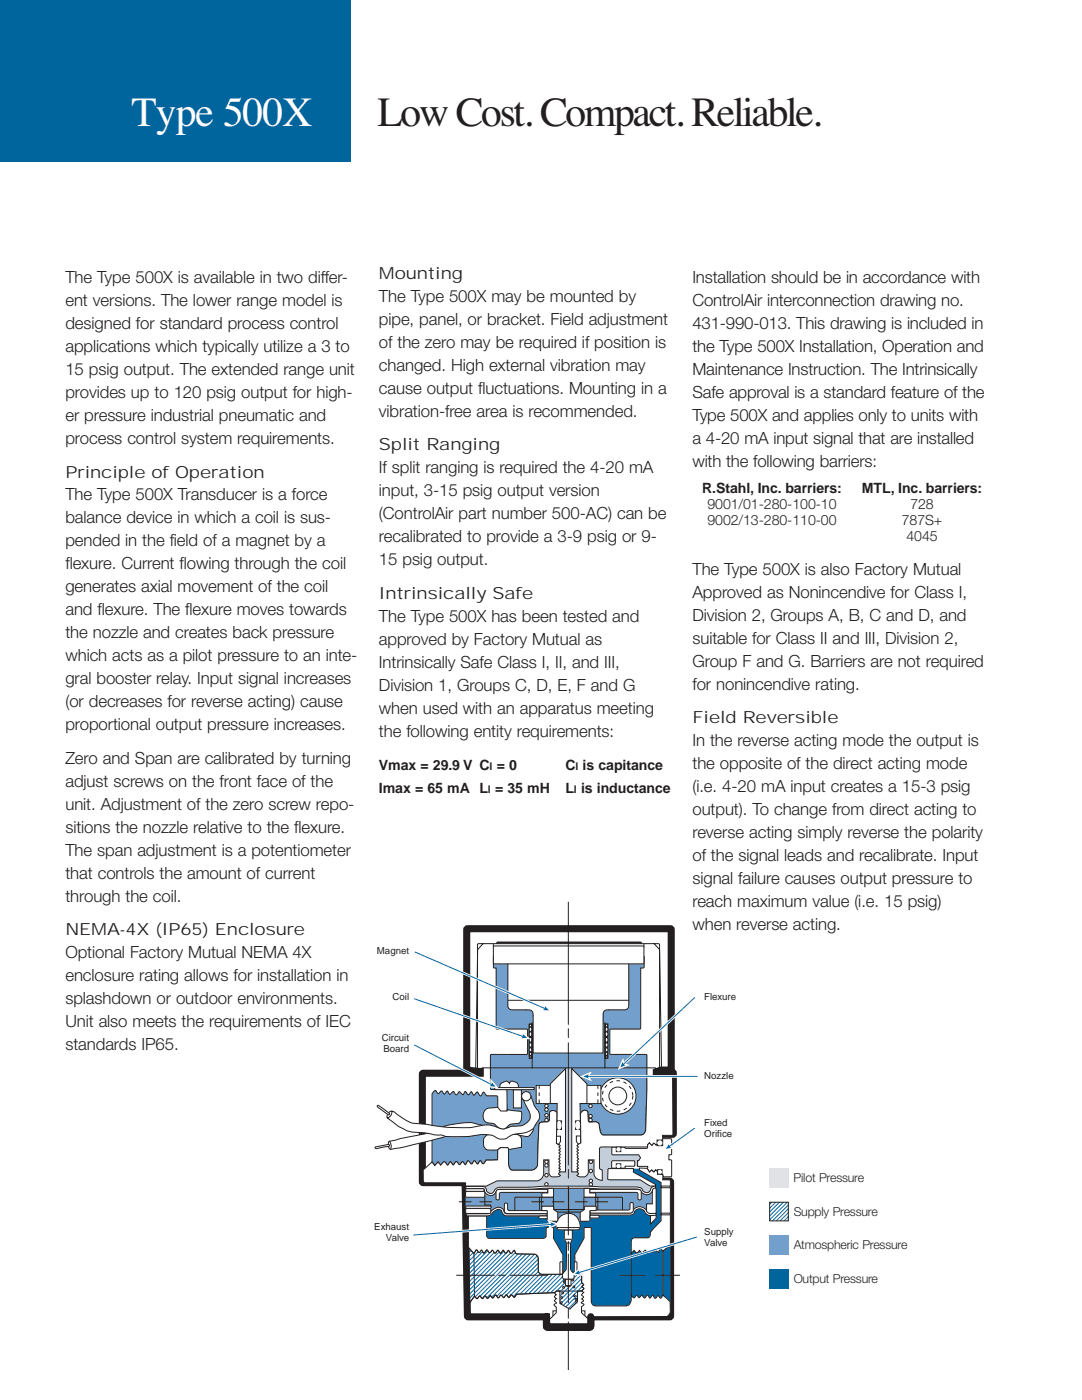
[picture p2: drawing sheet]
<svg xmlns="http://www.w3.org/2000/svg" width="216mm" height="279mm" viewBox="0 0 216 279" stroke-linecap="round" stroke-linejoin="round" font-family="sans-serif">
<g fill="#00649d">
<path d="M0 0h69.9v32.2h-69.9z"/>
<path d="M153.5 253.3h3.8v3.8h-3.8z"/>
</g>
<path d="M153.5 246.6h3.8v3.8h-3.8z" fill="#749dc5"/>
<path d="M154.1 239.9l-.6 .5M154.8 239.9l-1.3 1.3M155.6 239.9l-2.1 2.1M156.4 239.9l-2.9 2.8M157.1 239.9l-3.6 3.6M157.3 240.4l-3.2 3.3M157.3 241.2l-2.5 2.5M157.3 242l-1.7 1.7M157.3 242.7l-.9 1M157.3 243.5l-.1 .2" fill="none" stroke="#0067a6" stroke-width=".2"/>
<path d="M153.6 239.9h3.7v3.8h-3.7z" fill="none" stroke="#231f20" stroke-width=".2"/>
<path d="M153.5 233.2h3.8v3.8h-3.8z" fill="#dbe2ee"/>
<path d="M93.2 185.4l-.1 28 .2 .2 2.5 .2v.4h-11.5v21.6l.2 .2h8.3l.5 26.7 15.7 .1v1.8l.2 .2h8.4l.2-.2v-1.8l15.9-.1 .1-26.8-.2-.2h-1.4v-9.3h2l.2-.2v-12l-.2-.2h-3.2v-.1l.9-.3h1.8l.2-.2v-28zM109 262.8v1.8l.2 .2h8.4l.2-.2v-1.8z" fill="#fff"/>
<path d="M132.2 226.4h2l.2-.2v-12l-.2-.2h-3.2v-.1l.9-.3h1.8l.2-.2v-28h-40.7l-.1 28 .2 .2 2.5 .2v.4h-11.5v21.6l.2 .2h8.3l.5 26.7 15.7 .1v1.8l.2 .2h8.4l.2-.2v-1.8l15.9-.1 .1-26.8-.2-.2h-1.4M109 262.8v1.8l.2 .2h8.4l.2-.2v-1.8" fill="none" stroke="#231f20" stroke-width="1.4"/>
<path d="M96.7 242.5h.6l2.1-1.4 .9 .4 .5 .9h8l2 .7 .6 .6 3.6 .2 .9-.3 1.1-.9 8.9-.5 1-.9 1.2-.2 1 .8 1.4 .3 .1-5.7-4.5-2.2 .1-1.1h1.4l4 2.1 2.2 .6v24.4l-16.1 .8-.6-6.6-5-.2-2.6-6.3-12.8-.8z" fill="#0067a6"/>
<path d="M96.4 188.3l-1.1 1.2-.4 24.2M98.4 188.3v.7M128.5 188.3v.7M130.5 188.3l1.1 1.2 .4 24.2M95.5 213.8l-.2-.2v-25.1l.2-.2 36 .1 .1 25.2-.2 .2M125.9 250.1v8.4" fill="none" stroke="#231f20" stroke-width=".2"/>
<path d="M99.2 188.1l28.6-.1 .2 .3h-28.9z" fill="#231f20" stroke="#231f20" stroke-width=".2"/>
<path d="M98.5 190.8h30v2.2l-.2 .2h-.5v12l-.1 .2h-6v4.8l.2 .2 7.1 .1 .1 6.7-.2 7.7a1.27 1.27 0 0 1-1.5 1.6h-6a1.23 1.23 0 0 1-1.6-.6l-.2-.9a1 1 0 0 0-1.3-1.1l-.5 .1-.3-.2-.2-.9a1.37 1.37 0 0 0-.2-1.2 .94 .94 0 0 0-1.3 .5 4.8 4.8 0 0 1-4.4 .1 1.11 1.11 0 0 0-1.6-.4l-.2 .9a.81 .81 0 0 1-.1 1 .81 .81 0 0 1-.9 .1h-.4a.72 .72 0 0 0-.7 1l-.2 6.3a2.07 2.07 0 0 1-.6 2.1l-.6 .2h-3.4a1.09 1.09 0 0 1-1.2-1.3v-2.9a.95 .95 0 0 0-1.1-.3l-.5 .1-.6 .4v2h-.9a1.95 1.95 0 0 0-1.5 .1l-.3 .6a.6 .6 0 0 1-.8-.6l-.4 .6-.1 .1-.2-.1a.51 .51 0 0 0-.6-.5l-.3 .5-.1 .1-.2-.1a.51 .51 0 0 0-.6-.4l-.4 .6-.6-.6-.6 .6-.5-.5a.57 .57 0 0 0-.7 .5l-.1 .1-.5-.7-.5 .6-.1 .1-.1-.1a.59 .59 0 0 0-.7-.5l-.6 .6-.5-.6-.6 .7-.6-.7 .1-13.7a.58 .58 0 0 1 .7-.5 .52 .52 0 0 0 .6 .5 .47 .47 0 0 1 .7-.4l.3 .6 .6-.7 .4 .6a.59 .59 0 0 0 .7-.4h.3a.49 .49 0 0 0 .6 .5l.4-.5 .7 .6 .6-.7 .5 .7 .6-.6 .4 .6a.59 .59 0 0 0 .7-.5l.1-.1 .7 .8 .6-.7 .6 .7h1.9a.36 .36 0 0 1 .3 .5v3.1l1.9-.1v-3.5a1.33 1.33 0 0 0-.2-1.3h-3.1v-6.8l.2-.2h7.1l.1-4.8-.2-.2-6.1-.1v-12.1h-.4l-.2-.2z" fill="#729fcb"/>
<path d="M98.5 190.8h30v2.2l-.2 .2h-.5v12l-.1 .2h-6v4.8l.2 .2 7.1 .1 .1 6.7-.2 7.7a1.27 1.27 0 0 1-1.5 1.6h-6a1.23 1.23 0 0 1-1.6-.6l-.2-.9a1 1 0 0 0-1.3-1.1l-.5 .1-.3-.2-.2-.9a1.37 1.37 0 0 0-.2-1.2 .94 .94 0 0 0-1.3 .5 4.8 4.8 0 0 1-4.4 .1 1.11 1.11 0 0 0-1.6-.4l-.2 .9a.81 .81 0 0 1-.1 1 .81 .81 0 0 1-.9 .1h-.4a.72 .72 0 0 0-.7 1l-.2 6.3a2.07 2.07 0 0 1-.6 2.1l-.6 .2h-3.4a1.09 1.09 0 0 1-1.2-1.3v-2.9a.95 .95 0 0 0-1.1-.3l-.5 .1-.6 .4v2h-.9a1.95 1.95 0 0 0-1.5 .1l-.3 .6a.6 .6 0 0 1-.8-.6l-.4 .6-.1 .1-.2-.1a.51 .51 0 0 0-.6-.5l-.3 .5-.1 .1-.2-.1a.51 .51 0 0 0-.6-.4l-.4 .6-.6-.6-.6 .6-.5-.5a.57 .57 0 0 0-.7 .5l-.1 .1-.5-.7-.5 .6-.1 .1-.1-.1a.59 .59 0 0 0-.7-.5l-.6 .6-.5-.6-.6 .7-.6-.7 .1-13.7a.58 .58 0 0 1 .7-.5 .52 .52 0 0 0 .6 .5 .47 .47 0 0 1 .7-.4l.3 .6 .6-.7 .4 .6a.59 .59 0 0 0 .7-.4h.3a.49 .49 0 0 0 .6 .5l.4-.5 .7 .6 .6-.7 .5 .7 .6-.6 .4 .6a.59 .59 0 0 0 .7-.5l.1-.1 .7 .8 .6-.7 .6 .7h1.9a.36 .36 0 0 1 .3 .5v3.1l1.9-.1v-3.5a1.33 1.33 0 0 0-.2-1.3h-3.1v-6.8l.2-.2h7.1l.1-4.8-.2-.2-6.1-.1v-12.1h-.4l-.2-.2z" fill="none" stroke="#231f20" stroke-width=".2"/>
<path d="M92.9 238.7l3.8-.8 9.3-1.1 24.4 .2 .1 .6-.2 3.7-1.4 .7-.5-.6-.9-.4-1.2 .8h-7l-3.1 1.6-4.4 .4-1.2-.8h-1.8l.1-.5-8.1-.2-.5-.8-.9-.4-1.4 .9-.3-.2v-.9h-4.8z" fill="#729fcb"/>
<path d="M96.7 238.7v1.7l1.2 .1v.4M102.8 239l7.5-.1 .2 .2v2.7l-.2 .2h-7.4l-.2-.2zM107.7 238.9v2.7M108.1 238.9v2.7M113.5 237.1v5M116.6 239l7.4-.1 .2 .2v2.7l-.2 .2h-7.3l-.2-.2zM118.9 238.9v2.7M119.3 238.9v2.7M110.5 241.4h6.1M111.3 241.9h4.5" fill="none" stroke="#231f20" stroke-width=".2"/>
<path d="M116.6 245h1.2l.2 .2v14.5a.98 .98 0 0 0 1.2 .9h4.4a1.98 1.98 0 0 0 2.2-.6l.1-1.6 .6 .6 .5-.5 .5 .5 .5-.5 .6 .5 .6-.5 .5 .6 .5-.6 .5 .6 .6-.6a.59 .59 0 0 0 .7 .5l.3-.5 .9 .8a.84 .84 0 0 1 .5 1.1v.5a1.29 1.29 0 0 1-1.1 1.8l-14.7 .1-1.8 .2-1.3-8.4-.1-4.2 1.8-3.3z" fill="#fff"/>
<path d="M116.6 245h1.2l.2 .2v14.5a.98 .98 0 0 0 1.2 .9h4.4a1.98 1.98 0 0 0 2.2-.6l.1-1.6 .6 .6 .5-.5 .5 .5 .5-.5 .6 .5 .6-.5 .5 .6 .5-.6 .5 .6 .6-.6a.59 .59 0 0 0 .7 .5l.3-.5 .9 .8a.84 .84 0 0 1 .5 1.1v.5a1.29 1.29 0 0 1-1.1 1.8l-14.7 .1-1.8 .2-1.3-8.4-.1-4.2 1.8-3.3zM132.3 249.6v8.9" fill="none" stroke="#231f20" stroke-width=".2"/>
<path d="M93.4 248.9l1.1 1.2 .6-.7 .5 .6 .5-.6 .5 .7 .6-.7 .5 .6 .5-.5 .6 .6 .5-.6 .6 .6 .5-.6 .5 .6 .6-.6 .5 .6 .5-.5 .1-.1 .1 .1a.51 .51 0 0 0 .6 .6l2.2 .1a1.65 1.65 0 0 1 1.9 .5v2a1.19 1.19 0 0 0 .5 1.4l8.2 .1v1.7l.4 .4-.4 .4 .4 .4-.4 .5h-.9v2.1l-1.5 1.5-2-1.2v-2.4h-.7l-.3 .3-7.7 .3-.4 .6-.6-.5-.5 .5-.5-.5-.5 .6-.5-.5a.64 .64 0 0 1-.7 .4l-.4-.4-.6 .5-.5-.4a.57 .57 0 0 1-.7 .4l-.3-.4-.5 .6-.6-.6-.5 .6-.5-.5-1 1.3-.1-11.2z" fill="#fff"/>
<path d="M93.4 248.9l1.1 1.2 .6-.7 .5 .6 .5-.6 .5 .7 .6-.7 .5 .6 .5-.5 .6 .6 .5-.6 .6 .6 .5-.6 .5 .6 .6-.6 .5 .6 .5-.5 .1-.1 .1 .1a.51 .51 0 0 0 .6 .6l2.2 .1a1.65 1.65 0 0 1 1.9 .5v2a1.19 1.19 0 0 0 .5 1.4l8.2 .1v1.7l.4 .4-.4 .4 .4 .4-.4 .5h-.9v2.1l-1.5 1.5-2-1.2v-2.4h-.7l-.3 .3-7.7 .3-.4 .6-.6-.5-.5 .5-.5-.5-.5 .6-.5-.5a.64 .64 0 0 1-.7 .4l-.4-.4-.6 .5-.5-.4a.57 .57 0 0 1-.7 .4l-.3-.4-.5 .6-.6-.6-.5 .6-.5-.5-1 1.3-.1-11.2z" fill="none" stroke="#231f20" stroke-width=".2"/>
<path d="M110.3 261.6h6.4v1h-6.4z" fill="#fff"/>
<path d="M116.7 262.6v-1h-6.4v1" fill="none" stroke="#231f20" stroke-width=".2"/>
<path d="M110.6 258l.4-.3h5.1l.4 .2-.5 .5 .4 .5-.3 .3 .3 .4-.4 .4 .5 .4-.5 .4v1.2l1.2 1.1 .6-.1-.1 1.7-8.7 .1v-1.7h.8l1.2-1.1v-1.1l-.5-.5 .5-.4-.4-.4 .4-.4-.4-.4 .4-.4z" fill="#fff"/>
<path d="M117.8 263l-.1 1.7-8.7 .1v-.2v-1.5h.8l1.2-1.1v-1.1l-.5-.5 .5-.4-.4-.4 .4-.4-.4-.4 .4-.4-.4-.4 .4-.3h5.1l.4 .2-.5 .5 .4 .5-.3 .3 .3 .4-.4 .4 .5 .4-.5 .4v1.2l1.2 1.1h.6" fill="none" stroke="#231f20" stroke-width=".2"/>
<path d="M112.7 213.2h1.3l.8 20.4 .6 .1-.2 .2 .3 .4-.4 .3 .1 .1a1.62 1.62 0 0 0 2.1-.4l.1-2.8h1.1v1.4a2.22 2.22 0 0 0 .8 2.5l.9 .2v-2.1a.6 .6 0 0 1-.6-.7v-2.4a1.5 1.5 0 0 1 .2-1.5h2.8l-.1 1.1 5.8-.3-.7 3.1h-1.7l-1.4-.3 .4 1.8 5.3 2.1 .4 .6-1.3 1.3-1-.4-.9-.1-10.3-.3-.2-.6-6.8-.1-.1 .7-1.6 .1-8.7-.2-1.9 1-1.5-.9-3.5-.8h4.2a5.3 5.3 0 0 1 4.1-1h4.8a2.25 2.25 0 0 0 2.3-.7 3.2 3.2 0 0 0 .3-2.1v-1.4h1v1.4a2.09 2.09 0 0 0 .5 1.9l1.2 .1 .6-.3-.4-.3 .4-.4-.2-.2 .8-2.8z" fill="#bfd0e7"/>
<path d="M93.4 248.9l1.1 1.2 .6-.7 .5 .6 .5-.6 .5 .7 .6-.7 .5 .6 .5-.5 .6 .6 .5-.6 .6 .6 .5-.6 .5 .6 .6-.6 .5 .6 .5-.5 .1-.1 .1 .1a.51 .51 0 0 0 .6 .6l2.2 .1a1.65 1.65 0 0 1 1.9 .5v2a1.19 1.19 0 0 0 .5 1.4l8.2 .1v1.7l.4 .4-.4 .4 .4 .4-.4 .5h-.9v2.1l-1.5 1.5-2-1.2v-2.4h-.7l-.3 .3-7.7 .3-.4 .6-.6-.5-.5 .5-.5-.5-.5 .6-.5-.5a.64 .64 0 0 1-.7 .4l-.4-.4-.6 .5-.5-.4a.57 .57 0 0 1-.7 .4l-.3-.4-.5 .6-.6-.6-.5 .6-.5-.5-1 1.3-.1-11.2zM94.6 250.1l.1 8.6" fill="none" stroke="#231f20" stroke-width=".2"/>
<g fill="none" stroke="#0067a6" stroke-width=".2">
<path d="M93.5 248.8l-.1 .1M94 248.8l-.6 .6M94.8 248.8l-1.4 1.4M95.6 248.8l-2.2 2.2M96.5 248.8l-3.1 3.1M97.3 248.8l-3.9 3.9M98.1 248.8l-4.7 4.7M99 248.8l-5.6 5.6M99.8 248.8l-6.4 6.4M100.7 248.8l-7.3 7.3M101.5 248.8l-8.1 8.1M102.3 248.8l-8.9 8.9"/>
<path d="M103.2 248.8l-9.8 9.8M104 248.8l-10.6 10.6M104.9 248.8l-11.2 11.1M105.7 248.8l-11.2 11.1M106.5 248.8l-11.1 11.1M107.4 248.8l-11.2 11.1M107.9 252.4l-7.5 7.5M108.1 250.6l-9.4 9.3M108.2 248.8l-11.1 11.1M108.8 252.4l-7.6 7.5M108.9 250.6l-9.3 9.3M109 248.8l-11.1 11.1"/>
<path d="M109.6 252.4l-7.5 7.5M110.4 252.4l-7.5 7.5M111.3 252.4l-7.5 7.5M112.1 252.4l-7.5 7.5M113 252.4l-7.6 7.5M113.8 252.4l-7.5 7.5M114.6 252.4l-7.5 7.5M114.7 254l-5.6 5.6M115.5 252.4l-7.6 7.5M115.8 253.8l-6.2 6.1M116.6 253.8l-6.1 6.1M116.6 254.7l-5.3 5.2"/>
<path d="M116.6 255.5l-5.3 5.3M116.6 256.4l-4.5 4.4M116.6 257.2l-4.1 4M116.6 258l-3.3 3.2M116.6 258.4l-2.9 2.8M116.6 258.8l-2.5 2.4"/>
</g>
<path d="M109.1 262.8v1.8l.2 .2h8.4l.2-.2v-1.8" fill="none" stroke="#231f20" stroke-width="1.4"/>
<g fill="#fff">
<path d="M124.7 228.9l4.3-.1 .2 .2-.2 .2h-4.1l-.2-.2z"/>
<path d="M122.3 232.8l6.7-.1 .2 .3-.2 .2h-6.6l-.2-.2z"/>
<path d="M122.1 229l2.6-.1 .2 .3h4.1l.2-.2v-.6l.4-.4 .5 .6 .4-.5a.45 .45 0 0 0 .6 .2l1.1-.3v-.8l1.8 .1v3l-.2 .2h-.3v1h.3l.2 .2v3.1l-1.7 .1v-.5l-1.4-1-.5 .5-.3-.4-.5 .4-.5-.7 .1-.4h-2v-1.2h.2l.4-.5-.4-.6-5.3-.1z"/>
</g>
<path d="M122.1 229l2.6-.1 .2 .3h4.1l.2-.2v-.6l.4-.4 .5 .6 .4-.5a.45 .45 0 0 0 .6 .2l1.1-.3v-.8l1.8 .1v3l-.2 .2h-.3v1h.3l.2 .2v3.1l-1.7 .1v-.5l-1.4-1-.5 .5-.3-.4-.5 .4-.5-.7 .1-.4h-2v-1.2h.2l.4-.5-.4-.6-5.3-.1z" fill="none" stroke="#231f20" stroke-width=".2"/>
<path d="M122.1 231.7h4.4l.2 .2v.6l-.2 .2h-1.8l-.2 .4h-2.3l-.2-.2z" fill="#fff"/>
<path d="M122.1 231.7h4.4l.2 .2v.6l-.2 .2h-1.8l-.2 .4h-2.3l-.2-.2z" fill="none" stroke="#231f20" stroke-width=".2"/>
<path d="M96.8 226.8l.5-.4h5a1.31 1.31 0 0 1 1.8 1.4v1.2l-2.7 .4-.1-.3a1.84 1.84 0 0 0-2.1 .4h-1a1.36 1.36 0 0 1-1.4-.3 1.36 1.36 0 0 1-.3-1.4l.1-.7z" fill="#fff"/>
<path d="M96.8 226.8l.5-.4h5a1.31 1.31 0 0 1 1.8 1.4v1.2l-2.7 .4-.1-.3a1.84 1.84 0 0 0-2.1 .4h-1a1.36 1.36 0 0 1-1.4-.3 1.36 1.36 0 0 1-.3-1.4l.1-.7z" fill="none" stroke="#231f20" stroke-width=".2"/>
<path d="M101.6 190.8l.5-.3h22.6a.79 .79 0 0 1 .8 .8v9.4a.79 .79 0 0 1-.8 .8h-3.3a.89 .89 0 0 0-1.1 1.1v7.6h-13.9v-7.5a1 1 0 0 0-.3-1 1 1 0 0 0-1.1-.2h-2.9a.79 .79 0 0 1-.8-.8v-9.4z" fill="#fff"/>
<path d="M101.6 190.8l.5-.3h22.6a.79 .79 0 0 1 .8 .8v9.4a.79 .79 0 0 1-.8 .8h-3.3a.89 .89 0 0 0-1.1 1.1v7.6h-13.9v-7.5a1 1 0 0 0-.3-1 1 1 0 0 0-1.1-.2h-2.9a.79 .79 0 0 1-.8-.8v-9.4z" fill="none" stroke="#231f20" stroke-width=".2"/>
<path d="M98.5 188.8h29.8l.2 .2v3.2l-.2 .2h-29.7l-.2-.2z" fill="#fff"/>
<path d="M98.5 188.8h29.8l.2 .2v3.2l-.2 .2h-29.7l-.2-.2z" fill="none" stroke="#231f20" stroke-width=".2"/>
<path d="M105.6 204.4h.6v6.8h-.6z" fill="#231f20" stroke="#231f20" stroke-width=".2"/>
<path d="M105.7 205a.39 .39 0 0 1 .4 .4 .39 .39 0 0 1-.4 .4l-.1-.4z" fill="#fff"/>
<path d="M105.7 205a.39 .39 0 0 1 .4 .4 .39 .39 0 0 1-.4 .4l-.1-.4z" fill="none" stroke="#231f20" stroke-width=".2"/>
<path d="M105.7 206a.41 .41 0 0 1 .4 .4 .41 .41 0 0 1-.4 .4l-.1-.4z" fill="#fff"/>
<path d="M105.7 206a.41 .41 0 0 1 .4 .4 .41 .41 0 0 1-.4 .4l-.1-.4z" fill="none" stroke="#231f20" stroke-width=".2"/>
<path d="M105.7 207.1a.42 .42 0 0 1 .4 .4 .42 .42 0 0 1-.4 .4l-.1-.4z" fill="#fff"/>
<path d="M105.7 207.1a.42 .42 0 0 1 .4 .4 .42 .42 0 0 1-.4 .4l-.1-.4z" fill="none" stroke="#231f20" stroke-width=".2"/>
<path d="M105.7 208.2a.38 .38 0 0 1 .4 .3 .38 .38 0 0 1-.4 .4l-.1-.4z" fill="#fff"/>
<path d="M105.7 208.2a.38 .38 0 0 1 .4 .3 .38 .38 0 0 1-.4 .4l-.1-.4z" fill="none" stroke="#231f20" stroke-width=".2"/>
<path d="M105.7 209.2a.36 .36 0 0 1 .4 .3 .36 .36 0 0 1-.4 .4l-.1-.4z" fill="#fff"/>
<path d="M105.7 209.2a.36 .36 0 0 1 .4 .3 .36 .36 0 0 1-.4 .4l-.1-.4z" fill="none" stroke="#231f20" stroke-width=".2"/>
<circle cx="105.8" cy="210.3" r=".29" fill="#fff"/>
<circle cx="105.8" cy="210.3" r=".29" fill="none" stroke="#231f20" stroke-width=".2"/>
<circle cx="105.9" cy="210.9" r=".2" fill="#fff"/>
<circle cx="105.9" cy="210.9" r=".2" fill="none" stroke="#231f20" stroke-width=".2"/>
<circle cx="105.8" cy="204.7" r=".26" fill="#fff"/>
<g fill="none" stroke="#231f20" stroke-width=".2">
<path d="M106.2 204v9.2"/>
<circle cx="105.8" cy="204.7" r=".26"/>
</g>
<path d="M120.7 204.4h.6v6.8h-.6z" fill="#231f20" stroke="#231f20" stroke-width=".2"/>
<path d="M120.9 205a.39 .39 0 0 1 .4 .4 .39 .39 0 0 1-.4 .4l-.1-.4z" fill="#fff"/>
<path d="M120.9 205a.39 .39 0 0 1 .4 .4 .39 .39 0 0 1-.4 .4l-.1-.4z" fill="none" stroke="#231f20" stroke-width=".2"/>
<path d="M120.9 206a.41 .41 0 0 1 .4 .4 .41 .41 0 0 1-.4 .4l-.1-.4z" fill="#fff"/>
<path d="M120.9 206a.41 .41 0 0 1 .4 .4 .41 .41 0 0 1-.4 .4l-.1-.4z" fill="none" stroke="#231f20" stroke-width=".2"/>
<path d="M120.9 207.1a.42 .42 0 0 1 .4 .4 .42 .42 0 0 1-.4 .4l-.1-.4z" fill="#fff"/>
<path d="M120.9 207.1a.42 .42 0 0 1 .4 .4 .42 .42 0 0 1-.4 .4l-.1-.4z" fill="none" stroke="#231f20" stroke-width=".2"/>
<path d="M120.9 208.2a.38 .38 0 0 1 .4 .3 .38 .38 0 0 1-.4 .4l-.1-.4z" fill="#fff"/>
<path d="M120.9 208.2a.38 .38 0 0 1 .4 .3 .38 .38 0 0 1-.4 .4l-.1-.4z" fill="none" stroke="#231f20" stroke-width=".2"/>
<path d="M120.9 209.2a.36 .36 0 0 1 .4 .3 .36 .36 0 0 1-.4 .4l-.1-.4z" fill="#fff"/>
<path d="M120.9 209.2a.36 .36 0 0 1 .4 .3 .36 .36 0 0 1-.4 .4l-.1-.4z" fill="none" stroke="#231f20" stroke-width=".2"/>
<circle cx="121.1" cy="210.3" r=".29" fill="#fff"/>
<circle cx="121.1" cy="210.3" r=".29" fill="none" stroke="#231f20" stroke-width=".2"/>
<circle cx="121" cy="210.9" r=".2" fill="#fff"/>
<circle cx="121" cy="210.9" r=".2" fill="none" stroke="#231f20" stroke-width=".2"/>
<circle cx="121" cy="204.7" r=".26" fill="#fff"/>
<g fill="none" stroke="#231f20" stroke-width=".2">
<path d="M101.3 185.3l.2 .3h24l.2-.3M120.7 204v9.2"/>
<circle cx="121" cy="204.7" r=".26"/>
</g>
<circle cx="123.3" cy="218.7" r="3.6" fill="#fff"/>
<g fill="none" stroke="#231f20" stroke-width=".2">
<circle cx="123.3" cy="218.7" r="3.6"/>
<circle cx="123.3" cy="218.7" r="1.77"/>
</g>
<circle cx="123.2" cy="218.7" r="3" fill="none" stroke="#231f20" stroke-width=".2" stroke-dasharray=".7" stroke-linecap="butt"/>
<path d="M115.8 216.6h4.1v3.6h-4.1z" fill="#fff"/>
<path d="M115.8 216.6h4.1v3.6h-4.1z" fill="none" stroke="#231f20" stroke-width=".2"/>
<path d="M119.3 216.6v3.6" fill="none" stroke="#231f20" stroke-width=".2" stroke-dasharray=".7" stroke-linecap="butt"/>
<path d="M107 216.6h4v3.6h-4z" fill="#fff"/>
<path d="M107 216.6h4v3.6h-4z" fill="none" stroke="#231f20" stroke-width=".2"/>
<path d="M107.6 216.6v3.6" fill="none" stroke="#231f20" stroke-width=".2" stroke-dasharray=".7" stroke-linecap="butt"/>
<path d="M102.4 217.5h1.6v3.6h-1.6z" fill="#fff"/>
<path d="M102.4 217.5h1.6v3.6h-1.6z" fill="none" stroke="#231f20" stroke-width=".2"/>
<path d="M114.1 213.3l3 3v3.9h-1.4l.3 13.6-1.9 .1z" fill="#fff"/>
<path d="M114.1 213.3l3 3v3.9h-1.4l.3 13.6-1.9 .1z" fill="none" stroke="#231f20" stroke-width=".2"/>
<path d="M112.8 213.3v20.6l-1.9-.1 .3-13.6h-1.4v-3.9z" fill="#fff"/>
<path d="M112.8 213.3v20.6l-1.9-.1 .3-13.6h-1.4v-3.9z" fill="none" stroke="#231f20" stroke-width=".2"/>
<circle cx="109" cy="220.7" r=".35" fill="#fff"/>
<circle cx="109" cy="220.7" r=".35" fill="none" stroke="#231f20" stroke-width=".2"/>
<circle cx="109" cy="221.5" r=".35" fill="#fff"/>
<circle cx="109" cy="221.5" r=".35" fill="none" stroke="#231f20" stroke-width=".2"/>
<circle cx="109" cy="222.6" r=".35" fill="#fff"/>
<circle cx="109" cy="222.6" r=".35" fill="none" stroke="#231f20" stroke-width=".2"/>
<circle cx="109" cy="223.5" r=".35" fill="#fff"/>
<circle cx="109" cy="223.5" r=".35" fill="none" stroke="#231f20" stroke-width=".2"/>
<circle cx="109" cy="231.9" r=".35" fill="#fff"/>
<circle cx="109" cy="231.9" r=".35" fill="none" stroke="#231f20" stroke-width=".2"/>
<circle cx="117.9" cy="231.9" r=".35" fill="#fff"/>
<circle cx="117.9" cy="231.9" r=".35" fill="none" stroke="#231f20" stroke-width=".2"/>
<circle cx="117.9" cy="233.7" r=".35" fill="#fff"/>
<circle cx="117.9" cy="233.7" r=".35" fill="none" stroke="#231f20" stroke-width=".2"/>
<circle cx="117.9" cy="235.7" r=".35" fill="#fff"/>
<circle cx="117.9" cy="235.7" r=".35" fill="none" stroke="#231f20" stroke-width=".2"/>
<circle cx="117.9" cy="236.4" r=".35" fill="#fff"/>
<circle cx="117.9" cy="236.4" r=".35" fill="none" stroke="#231f20" stroke-width=".2"/>
<circle cx="109" cy="232.6" r=".35" fill="#fff"/>
<circle cx="109" cy="232.6" r=".35" fill="none" stroke="#231f20" stroke-width=".2"/>
<circle cx="109" cy="234.5" r=".35" fill="#fff"/>
<circle cx="109" cy="234.5" r=".35" fill="none" stroke="#231f20" stroke-width=".2"/>
<circle cx="109" cy="236.4" r=".35" fill="#fff"/>
<circle cx="109" cy="236.4" r=".35" fill="none" stroke="#231f20" stroke-width=".2"/>
<circle cx="117.8" cy="223.5" r=".35" fill="#fff"/>
<circle cx="117.8" cy="223.5" r=".35" fill="none" stroke="#231f20" stroke-width=".2"/>
<circle cx="117.8" cy="222.8" r=".35" fill="#fff"/>
<circle cx="117.8" cy="222.8" r=".35" fill="none" stroke="#231f20" stroke-width=".2"/>
<circle cx="117.8" cy="220.7" r=".35" fill="#fff"/>
<g fill="none" stroke="#231f20" stroke-width=".2">
<path d="M111 226.8h.8v1l-.4 .6-.4-.2zM115 226.7h.9v1.4l-.5 .3-.4-.6z"/>
<circle cx="117.8" cy="220.7" r=".35"/>
</g>
<g fill="#231f20" stroke="#231f20" stroke-width=".2">
<path d="M111.1 223.7h.9v1.7h-.9z"/>
<path d="M114.8 223.7h1v1.7h-1z"/>
</g>
<g fill="#fff" stroke="#fff" stroke-width=".2">
<path d="M111.4 223.9l.2-.1a.95 .95 0 0 1 0 1.6 1 1 0 0 1-.2-1.5z"/>
<path d="M115.1 223.9l.2-.1a.92 .92 0 0 1 0 1.6 .94 .94 0 0 1-.2-1.5z"/>
</g>
<path d="M100 216.2l.3-.1a.8 .8 0 0 1 1.4 .1 .48 .48 0 0 1 .6-.4l.3 .1a.98 .98 0 0 1 .9 1.2h-3.7v-.5z" fill="#fff"/>
<path d="M100 216.2l.3-.1a.8 .8 0 0 1 1.4 .1 .48 .48 0 0 1 .6-.4l.3 .1a.98 .98 0 0 1 .9 1.2h-3.7v-.5z" fill="none" stroke="#231f20" stroke-width=".2"/>
<path d="M98.7 217h7.9v.5h-7.9z" fill="#fff"/>
<path d="M98.7 217h7.9v.5h-7.9z" fill="none" stroke="#231f20" stroke-width=".2"/>
<path d="M77.6 227.8l2.7-.6a29.1 29.1 0 0 0 9-2.6l1.8-.3a8.6 8.6 0 0 1 5.1 .3 63.1 63.1 0 0 0 10 .6h.2a1.65 1.65 0 0 1-1.2 1.6h-.4a14.3 14.3 0 0 0-6.5-.6h-1.3a47.2 47.2 0 0 0-8.1 .6l-8.4 2.1-2.6 .5a1.23 1.23 0 0 1-.3-1.6z" fill="#fff"/>
<path d="M77.6 227.8l2.7-.6a29.1 29.1 0 0 0 9-2.6l1.8-.3a8.6 8.6 0 0 1 5.1 .3 63.1 63.1 0 0 0 10 .6h.2a1.65 1.65 0 0 1-1.2 1.6h-.4a14.3 14.3 0 0 0-6.5-.6h-1.3a47.2 47.2 0 0 0-8.1 .6l-8.4 2.1-2.6 .5a1.23 1.23 0 0 1-.3-1.6z" fill="none" stroke="#231f20" stroke-width=".2"/>
<path d="M77.6 222l.5-.3 .5 .2a12.8 12.8 0 0 0 3.8 2.3l1.9 .1a35.5 35.5 0 0 0 10.3 .6 6.5 6.5 0 0 1 5.3 .3 3.3 3.3 0 0 0 2.1-.4 4.2 4.2 0 0 0 3.5-1.2 2.79 2.79 0 0 0-.5-2.8l-.7-1.5 .4-.3 1.1-.4 1 2.4a2.18 2.18 0 0 1 .2 3.3 3.1 3.1 0 0 1-3.1 1.9 4.8 4.8 0 0 0-3.1 1.1h-.5a3.7 3.7 0 0 1-2.1-.7 11.3 11.3 0 0 0-4.9 .2 13.8 13.8 0 0 1-5.3-.3h-1.4l-2.3-.4a8.7 8.7 0 0 1-6.5-2.6 .79 .79 0 0 1-.6-.7 .79 .79 0 0 1 .4-.8z" fill="#fff"/>
<path d="M77.6 222l.5-.3 .5 .2a12.8 12.8 0 0 0 3.8 2.3l1.9 .1a35.5 35.5 0 0 0 10.3 .6 6.5 6.5 0 0 1 5.3 .3 3.3 3.3 0 0 0 2.1-.4 4.2 4.2 0 0 0 3.5-1.2 2.79 2.79 0 0 0-.5-2.8l-.7-1.5 .4-.3 1.1-.4 1 2.4a2.18 2.18 0 0 1 .2 3.3 3.1 3.1 0 0 1-3.1 1.9 4.8 4.8 0 0 0-3.1 1.1h-.5a3.7 3.7 0 0 1-2.1-.7 11.3 11.3 0 0 0-4.9 .2 13.8 13.8 0 0 1-5.3-.3h-1.4l-2.3-.4a8.7 8.7 0 0 1-6.5-2.6 .79 .79 0 0 1-.6-.7 .79 .79 0 0 1 .4-.8zM78.2 221.7l-.2 .9-.7 .5" fill="none" stroke="#231f20" stroke-width=".2"/>
<path d="M75.3 220.7l.2-.1 1.4 1 .8 .6v.2h-.3l-2-1.4z" fill="#fff"/>
<path d="M75.3 220.7l.2-.1 1.4 1 .8 .6v.2h-.3l-2-1.4z" fill="none" stroke="#231f20" stroke-width=".2"/>
<circle cx="105" cy="218.8" r=".92" fill="#fff"/>
<circle cx="105" cy="218.8" r=".92" fill="none" stroke="#231f20" stroke-width=".2"/>
<path d="M74.9 229l2.5-.6 .3 .2-.2 .2-2.2 .4h-.4z" fill="#fff"/>
<path d="M74.9 229l2.5-.6 .3 .2-.2 .2-2.2 .4h-.4zM77.6 227.8a1.35 1.35 0 0 1 .3 1.6" fill="none" stroke="#231f20" stroke-width=".2"/>
<path d="M96.7 221.6a2.85 2.85 0 0 1 2.3-.6h.3l.6 .7h1.3v-.3l2.8 .4a2.26 2.26 0 0 1-.4 2.4h-.3a2.77 2.77 0 0 0-2.5 1 1.87 1.87 0 0 1-2-.8l-1-.3a1.38 1.38 0 0 1-1.3-.6 1.38 1.38 0 0 1 0-1.5z" fill="#fff"/>
<path d="M96.7 221.6a2.85 2.85 0 0 1 2.3-.6h.3l.6 .7h1.3v-.3l2.8 .4a2.26 2.26 0 0 1-.4 2.4h-.3a2.77 2.77 0 0 0-2.5 1 1.87 1.87 0 0 1-2-.8l-1-.3a1.38 1.38 0 0 1-1.3-.6 1.38 1.38 0 0 1 0-1.5z" fill="none" stroke="#231f20" stroke-width=".2"/>
<path d="M116.1 221.9a.68 .68 0 0 1 .8-.3 .68 .68 0 0 1 .4 .8l.1 1.3 .2 .2a2.5 2.5 0 0 1 1.9 .3l.1 .8a1.32 1.32 0 0 0 1.8 1.5h5.2a2.06 2.06 0 0 0 2.1-.5l.2-.7 .2-10.6 5.1 .2v11.6l-2 .1-.1 1-1.2 .9-.4-.4-.4 .5-.5-.6-.4 .4v.5h-8a1.85 1.85 0 0 0-1.5 .2l-.1 3.7a.6 .6 0 0 0 .6 .7v2.1a1.57 1.57 0 0 1-1.7-1.9v-2.2h-1.1v1.4a1.8 1.8 0 0 1-.6 1.9l-1.1 .1-.6-.3 .4-.3-.3-.4 .2-.2-.3-.3 .3-.3-.3-.3 .3-.3-.3-.3 .3-.3-.2-.3 .3-.3-.3-.3 .2-.2-.3-.4 .3-.3-.3-.3 .3-.3-.3-.3 .3-.3-.3-.2 .8-.6-.1-5.9z" fill="#fff"/>
<path d="M116.1 221.9a.68 .68 0 0 1 .8-.3 .68 .68 0 0 1 .4 .8l.1 1.3 .2 .2a2.5 2.5 0 0 1 1.9 .3l.1 .8a1.32 1.32 0 0 0 1.8 1.5h5.2a2.06 2.06 0 0 0 2.1-.5l.2-.7 .2-10.6 5.1 .2v11.6l-2 .1-.1 1-1.2 .9-.4-.4-.4 .5-.5-.6-.4 .4v.5h-8a1.85 1.85 0 0 0-1.5 .2l-.1 3.7a.6 .6 0 0 0 .6 .7v2.1a1.57 1.57 0 0 1-1.7-1.9v-2.2h-1.1v1.4a1.8 1.8 0 0 1-.6 1.9l-1.1 .1-.6-.3 .4-.3-.3-.4 .2-.2-.3-.3 .3-.3-.3-.3 .3-.3-.3-.3 .3-.3-.2-.3 .3-.3-.3-.3 .2-.2-.3-.4 .3-.3-.3-.3 .3-.3-.3-.3 .3-.3-.3-.2 .8-.6-.1-5.9z" fill="none" stroke="#231f20" stroke-width=".2"/>
<g fill="#231f20" stroke="#231f20" stroke-width=".2">
<path d="M131.1 227.5h1.1v1.1h-1.1z"/>
<path d="M123 228.9h.9v.9h-.9z"/>
<path d="M123 232.3h.9v.9h-.9z"/>
<path d="M131.2 233.4h.9v.9h-.9z"/>
</g>
<g fill="#fff" stroke="#fff" stroke-width=".2">
<circle cx="131.7" cy="228.1" r=".42"/>
<circle cx="123.4" cy="229.4" r=".34"/>
<circle cx="123.4" cy="232.7" r=".34"/>
<circle cx="131.6" cy="233.9" r=".34"/>
</g>
<path d="M84.4 233.5l1.8-1.6 .6 .7 .6-.7 .5 .6 .6-.6a.59 .59 0 0 1 .7 .5l.1 .1 .1-.1 .5-.6 .5 .7 .1-.1a.57 .57 0 0 1 .7-.5l.5 .5 .6-.6 .6 .6 .4-.6a.51 .51 0 0 1 .6 .4l.2 .1 .1-.1 .3-.5a.51 .51 0 0 1 .6 .5l.2 .1 .5-.7 .1 .1a.49 .49 0 0 0 .7 .5l.3-.6a1.95 1.95 0 0 1 1.5-.1h.9v-2a1.86 1.86 0 0 1 1.9-.4l.3 .2v.4a9.6 9.6 0 0 0 .2 3.5l.6 .3h3.4a1.36 1.36 0 0 0 1.6-1.5l.2-6.4a1.54 1.54 0 0 1 .5-1.6l.9-.1a.72 .72 0 0 0 .7-.3 .72 .72 0 0 0 0-.8 .84 .84 0 0 1 .6-1.2l.6 .2 .3 .3-.1 6.1 .8 .5-.3 .2 .3 .3-.3 .3 .3 .3-.3 .3 .3 .3-.2 .4 .2 .2-.3 .3 .3 .3-.3 .3 .3 .3-.3 .3 .3 .3-.3 .3 .3 .3-.2 .3 .2 .2-.4 .4 .4 .3a2.18 2.18 0 0 1-2 0 7.5 7.5 0 0 1-.3-3.1h-1v1.4a2.69 2.69 0 0 1-.6 2.5 2.57 2.57 0 0 1-2 .3h-4.8a5.3 5.3 0 0 0-4.1 1h-4.2l.1-.6h-.2h-7.9a.56 .56 0 0 1-.3-.8z" fill="#fff"/>
<path d="M84.4 233.5l1.8-1.6 .6 .7 .6-.7 .5 .6 .6-.6a.59 .59 0 0 1 .7 .5l.1 .1 .1-.1 .5-.6 .5 .7 .1-.1a.57 .57 0 0 1 .7-.5l.5 .5 .6-.6 .6 .6 .4-.6a.51 .51 0 0 1 .6 .4l.2 .1 .1-.1 .3-.5a.51 .51 0 0 1 .6 .5l.2 .1 .5-.7 .1 .1a.49 .49 0 0 0 .7 .5l.3-.6a1.95 1.95 0 0 1 1.5-.1h.9v-2a1.86 1.86 0 0 1 1.9-.4l.3 .2v.4a9.6 9.6 0 0 0 .2 3.5l.6 .3h3.4a1.36 1.36 0 0 0 1.6-1.5l.2-6.4a1.54 1.54 0 0 1 .5-1.6l.9-.1a.72 .72 0 0 0 .7-.3 .72 .72 0 0 0 0-.8 .84 .84 0 0 1 .6-1.2l.6 .2 .3 .3-.1 6.1 .8 .5-.3 .2 .3 .3-.3 .3 .3 .3-.3 .3 .3 .3-.2 .4 .2 .2-.3 .3 .3 .3-.3 .3 .3 .3-.3 .3 .3 .3-.3 .3 .3 .3-.2 .3 .2 .2-.4 .4 .4 .3a2.18 2.18 0 0 1-2 0 7.5 7.5 0 0 1-.3-3.1h-1v1.4a2.69 2.69 0 0 1-.6 2.5 2.57 2.57 0 0 1-2 .3h-4.8a5.3 5.3 0 0 0-4.1 1h-4.2l.1-.6h-.2h-7.9a.56 .56 0 0 1-.3-.8z" fill="none" stroke="#231f20" stroke-width=".2"/>
<path d="M131.9 236.7h1.9z" fill="#fff"/>
<path d="M131.9 236.7h1.9" fill="none" stroke="#231f20" stroke-width=".2"/>
<path d="M131.9 237h1.9z" fill="#fff"/>
<path d="M131.9 237h1.9" fill="none" stroke="#231f20" stroke-width=".2"/>
<path d="M131.9 242.2h1.9z" fill="#fff"/>
<path d="M131.9 242.2h1.9" fill="none" stroke="#231f20" stroke-width=".2"/>
<path d="M131.9 242.5h1.9z" fill="#fff"/>
<path d="M131.9 242.5h1.9" fill="none" stroke="#231f20" stroke-width=".2"/>
<path d="M93.5 242.7h3.6v3.5a.74 .74 0 0 0 .2 .8 .74 .74 0 0 0 .8 .1h10.1a.64 .64 0 0 0 .8-.8v-1.3h1.4l.1 2.1 1.8 3.3v3.9h-3.8a.84 .84 0 0 1-1.1-1v-1.2a1.67 1.67 0 0 0-.5-1.7l-3.6-.2a.51 .51 0 0 1-.6-.6l-.1-.1-.1 .1-.5 .5-.5-.6-.6 .6-.5-.6-.5 .6-.6-.6-.5 .6-.6-.6-.5 .5-.5-.6-.6 .7-.5-.7-.5 .6-.5-.6-.6 .7-1.1-1.2z" fill="#fff"/>
<path d="M93.5 242.7h3.6v3.5a.74 .74 0 0 0 .2 .8 .74 .74 0 0 0 .8 .1h10.1a.64 .64 0 0 0 .8-.8v-1.3h1.4l.1 2.1 1.8 3.3v3.9h-3.8a.84 .84 0 0 1-1.1-1v-1.2a1.67 1.67 0 0 0-.5-1.7l-3.6-.2a.51 .51 0 0 1-.6-.6l-.1-.1-.1 .1-.5 .5-.5-.6-.6 .6-.5-.6-.5 .6-.6-.6-.5 .6-.6-.6-.5 .5-.5-.6-.6 .7-.5-.7-.5 .6-.5-.6-.6 .7-1.1-1.2z" fill="none" stroke="#231f20" stroke-width=".2"/>
<path d="M112.9 256.5h.9l-.4 .3z" fill="#fff"/>
<path d="M112.9 256.5l.5 .3 .4-.3" fill="none" stroke="#231f20" stroke-width=".2"/>
<path d="M112.8 255.3h1.1v1.2h-1.1z" fill="#fff"/>
<path d="M112.8 255.3h1.1v1.2h-1.1z" fill="none" stroke="#231f20" stroke-width=".2"/>
<path d="M112.6 245.5h1.6v1.8a3.9 3.9 0 0 0-.4 2.6v2.1a1.92 1.92 0 0 0 .5 1.9 1.26 1.26 0 0 1 .1 1.4l-2-.1a1.32 1.32 0 0 1 .5-1.7l.2-5.4-.5-.8z" fill="#fff"/>
<path d="M112.6 245.5h1.6v1.8a3.9 3.9 0 0 0-.4 2.6v2.1a1.92 1.92 0 0 0 .5 1.9 1.26 1.26 0 0 1 .1 1.4l-2-.1a1.32 1.32 0 0 1 .5-1.7l.2-5.4-.5-.8z" fill="none" stroke="#231f20" stroke-width=".2"/>
<path d="M112.6 247.3h1.6z" fill="#fff"/>
<path d="M112.6 247.3h1.6" fill="none" stroke="#231f20" stroke-width=".2"/>
<path d="M113.1 248.1h.7z" fill="#fff"/>
<path d="M113.1 248.1h.7" fill="none" stroke="#231f20" stroke-width=".2"/>
<path d="M111.5 243.1a2.36 2.36 0 0 1 3-.7 2.36 2.36 0 0 1 1.1 2.8l-.2 .2h-4a1.25 1.25 0 0 1-.2-1.8z" fill="#fff"/>
<path d="M111.5 243.1a2.36 2.36 0 0 1 3-.7 2.36 2.36 0 0 1 1.1 2.8l-.2 .2h-4a1.25 1.25 0 0 1-.2-1.8z" fill="none" stroke="#231f20" stroke-width=".2"/>
<path d="M111.1 245h4.7z" fill="#fff"/>
<path d="M111.1 245h4.7" fill="none" stroke="#231f20" stroke-width=".2"/>
<path d="M127.6 233.1l1.5 .1 .5 .7 .4-.4 .5 .4 .3-.4 .4 .3v.6h.1a.75 .75 0 0 1 1 .2l-.1 .9h.6a.82 .82 0 0 1 1 .1v12.8l-1.5 1.3-.6-.5-.3 .8-.7-.7-.4 .6-.6-.4-.4 .5-.6-.5-.6 .5-.5-.5-.5 .6-.6-.6-.6 .6 .1-2.3a.77 .77 0 0 1 1-.8h1.3a1.24 1.24 0 0 0 1.4-.3v-.2a1.27 1.27 0 0 1 .6-1.2l1.6-1.7v-7.6l-4.4-2.5z" fill="#fff"/>
<path d="M127.6 233.1l1.5 .1 .5 .7 .4-.4 .5 .4 .3-.4 .4 .3v.6h.1a.75 .75 0 0 1 1 .2l-.1 .9h.6a.82 .82 0 0 1 1 .1v12.8l-1.5 1.3-.6-.5-.3 .8-.7-.7-.4 .6-.6-.4-.4 .5-.6-.5-.6 .5-.5-.5-.5 .6-.6-.6-.6 .6 .1-2.3a.77 .77 0 0 1 1-.8h1.3a1.24 1.24 0 0 0 1.4-.3v-.2a1.27 1.27 0 0 1 .6-1.2l1.6-1.7v-7.6l-4.4-2.5z" fill="none" stroke="#231f20" stroke-width=".2"/>
<path d="M130.2 237.1h.7v6l-1.1 1.2v-2.1h-.8v-1.9h1.2z" fill="#fff"/>
<path d="M130.2 237.1h.7v6l-1.1 1.2v-2.1h-.8v-1.9h1.2z" fill="none" stroke="#231f20" stroke-width=".2"/>
<path d="M93 236.8h3.2a1.17 1.17 0 0 1 1 1 .81 .81 0 0 0 .8 .4 .81 .81 0 0 0 .7-.6 1.31 1.31 0 0 1 1.2-.7h5.7l3.4-.2 18.1 .2a1.02 1.02 0 0 1 1.2 .7 .87 .87 0 0 0 .9 .4 .87 .87 0 0 0 .7-.8l.5-.5h.4v.4a.71 .71 0 0 0-.7 .7 1.34 1.34 0 0 1-1.3 .6 1.34 1.34 0 0 1-1.1-1l-10.3-.3h-8.4l-3.4 .2-5.7 .1-.7 .2a1.28 1.28 0 0 1-1.4 1 1.28 1.28 0 0 1-1.2-1.2l-.4-.2h-3.2z" fill="#fff"/>
<path d="M93 236.8h3.2a1.17 1.17 0 0 1 1 1 .81 .81 0 0 0 .8 .4 .81 .81 0 0 0 .7-.6 1.31 1.31 0 0 1 1.2-.7h5.7l3.4-.2 18.1 .2a1.02 1.02 0 0 1 1.2 .7 .87 .87 0 0 0 .9 .4 .87 .87 0 0 0 .7-.8l.5-.5h.4v.4a.71 .71 0 0 0-.7 .7 1.34 1.34 0 0 1-1.3 .6 1.34 1.34 0 0 1-1.1-1l-10.3-.3h-8.4l-3.4 .2-5.7 .1-.7 .2a1.28 1.28 0 0 1-1.4 1 1.28 1.28 0 0 1-1.2-1.2l-.4-.2h-3.2z" fill="none" stroke="#231f20" stroke-width=".2"/>
<path d="M121.4 233.2h5v.7l4.4 2.5v.3h-.2a1.7 1.7 0 0 1-1.6-.4l-.6-.4a1.42 1.42 0 0 0-1.5-.4l-5.5-.1-.1-.2z" fill="#fff"/>
<path d="M121.4 233.2h5v.7l4.4 2.5v.3h-.2a1.7 1.7 0 0 1-1.6-.4l-.6-.4a1.42 1.42 0 0 0-1.5-.4l-5.5-.1-.1-.2z" fill="none" stroke="#231f20" stroke-width=".2"/>
<path d="M117.7 242.1h7.9a.47 .47 0 0 0 .7-.5 1.55 1.55 0 0 1 2.7 .1l.7 .5 1.2-.1v.4l-1.2 .1a1.27 1.27 0 0 1-1.1-.9 1.21 1.21 0 0 0-1.3-.4 1.21 1.21 0 0 0-.9 .9l-.8 .3h-7.9z" fill="#fff"/>
<path d="M117.7 242.1h7.9a.47 .47 0 0 0 .7-.5 1.55 1.55 0 0 1 2.7 .1l.7 .5 1.2-.1v.4l-1.2 .1a1.27 1.27 0 0 1-1.1-.9 1.21 1.21 0 0 0-1.3-.4 1.21 1.21 0 0 0-.9 .9l-.8 .3h-7.9z" fill="none" stroke="#231f20" stroke-width=".2"/>
<path d="M93 242.2h4.1a.91 .91 0 0 0 1-.6l.2-.2a1.28 1.28 0 0 1 1.3-.5 1.28 1.28 0 0 1 1 1l.4 .3h8.2v.5h-8.2a1.23 1.23 0 0 1-1-1.1 1.3 1.3 0 0 0-1.8 .5 1.09 1.09 0 0 1-1.1 .6h-4.1z" fill="#fff"/>
<path d="M93 242.2h4.1a.91 .91 0 0 0 1-.6l.2-.2a1.28 1.28 0 0 1 1.3-.5 1.28 1.28 0 0 1 1 1l.4 .3h8.2v.5h-8.2a1.23 1.23 0 0 1-1-1.1 1.3 1.3 0 0 0-1.8 .5 1.09 1.09 0 0 1-1.1 .6h-4.1z" fill="none" stroke="#231f20" stroke-width=".2"/>
<path d="M107.6 242.7h1.6l.2 .3-.2 .2h-1.5l-.2-.2z" fill="#fff"/>
<path d="M107.6 242.7h1.6l.2 .3-.2 .2h-1.5l-.2-.2z" fill="none" stroke="#231f20" stroke-width=".2"/>
<path d="M93 241.2h4.7l.2 .2v.6l-.2 .2h-4.6l-.2-.2z" fill="#fff"/>
<path d="M93 241.2h4.7l.2 .2v.6l-.2 .2h-4.6l-.2-.2z" fill="none" stroke="#231f20" stroke-width=".2"/>
<path d="M99 237.6l.7-.2h9.6v.6h-8.1a1.78 1.78 0 0 0-1.5 .2l-.1 1-.1 .2h-.4z" fill="#fff"/>
<path d="M99 237.6l.7-.2h9.6v.6h-8.1a1.78 1.78 0 0 0-1.5 .2l-.1 1-.1 .2h-.4z" fill="none" stroke="#231f20" stroke-width=".2"/>
<path d="M117.7 237.4h9.5a.74 .74 0 0 1 .7 .3 .74 .74 0 0 1 .1 .8l-.2 .9h-.4l-.1-1.2a1.78 1.78 0 0 0-1.5-.2h-8.1z" fill="#fff"/>
<path d="M117.7 237.4h9.5a.74 .74 0 0 1 .7 .3 .74 .74 0 0 1 .1 .8l-.2 .9h-.4l-.1-1.2a1.78 1.78 0 0 0-1.5-.2h-8.1z" fill="none" stroke="#231f20" stroke-width=".2"/>
<path d="M100.7 240.1l.5 .1 .1 .1v1.1a1.79 1.79 0 0 0 1.5 .2h6.5v.6h-7.9a.74 .74 0 0 1-.7-.3 .74 .74 0 0 1-.1-.8z" fill="#fff"/>
<path d="M100.7 240.1l.5 .1 .1 .1v1.1a1.79 1.79 0 0 0 1.5 .2h6.5v.6h-7.9a.74 .74 0 0 1-.7-.3 .74 .74 0 0 1-.1-.8z" fill="none" stroke="#231f20" stroke-width=".2"/>
<path d="M117.7 241.5h6.5a1.79 1.79 0 0 0 1.5-.2v-1.1l.3-.2 .4 .2v1.2a.6 .6 0 0 1-.8 .7h-7.9z" fill="#fff"/>
<path d="M117.7 241.5h6.5a1.79 1.79 0 0 0 1.5-.2v-1.1l.3-.2 .4 .2v1.2a.6 .6 0 0 1-.8 .7h-7.9z" fill="none" stroke="#231f20" stroke-width=".2"/>
<path d="M108.2 240.8h2.2l.1 .6 .8 .6-.1 1.7-1.9-.1-.1-1.9-1-.2z" fill="#fff"/>
<path d="M108.2 240.8h2.2l.1 .6 .8 .6-.1 1.7-1.9-.1-.1-1.9-1-.2z" fill="none" stroke="#231f20" stroke-width=".2"/>
<path d="M116.7 240.8l2.1-.1 .2 .2-.1 .6-1.2 .2v1.8l-.2 .2h-1.5l-.2-.2v-1.5l.8-.6z" fill="#fff"/>
<path d="M116.7 240.8l2.1-.1 .2 .2-.1 .6-1.2 .2v1.8l-.2 .2h-1.5l-.2-.2v-1.5l.8-.6z" fill="none" stroke="#231f20" stroke-width=".2"/>
<path d="M117.8 242.6l1.5-.1 .2 .4-.2 .2h-1.4l-.2-.2z" fill="#fff"/>
<path d="M117.8 242.6l1.5-.1 .2 .4-.2 .2h-1.4l-.2-.2z" fill="none" stroke="#231f20" stroke-width=".2"/>
<path d="M108.2 238.1h1.1v-.7l.2-.2h.8l.2 .2v1.3l-.2 .2h-2l-.2-.2z" fill="#fff"/>
<path d="M108.2 238.1h1.1v-.7l.2-.2h.8l.2 .2v1.3l-.2 .2h-2l-.2-.2z" fill="none" stroke="#231f20" stroke-width=".2"/>
<path d="M116.6 237.2h1l.1 .9h1.1v.8h-2.2z" fill="#fff"/>
<path d="M116.6 237.2h1l.1 .9h1.1v.8h-2.2z" fill="none" stroke="#231f20" stroke-width=".2"/>
<path d="M93 237.9l3.5-.1 .2 .2v.7l-.2 .2h-3.4l-.2-.2z" fill="#fff"/>
<path d="M93 237.9l3.5-.1 .2 .2v.7l-.2 .2h-3.4l-.2-.2z" fill="none" stroke="#231f20" stroke-width=".2"/>
<path d="M93 237.3l3.4-.1 .2 .4-.2 .2h-3.3l-.2-.2z" fill="#fff"/>
<path d="M93 237.3l3.4-.1 .2 .4-.2 .2h-3.3l-.2-.2z" fill="none" stroke="#231f20" stroke-width=".2"/>
<path d="M93 240.8l4.8-.1 .2 .2-.2 .2h-4.7l-.2-.2z" fill="#fff"/>
<path d="M93 240.8l4.8-.1 .2 .2-.2 .2h-4.7l-.2-.2z" fill="none" stroke="#231f20" stroke-width=".2"/>
<path d="M114.6 251.9l.3-.1 .2 .2v2.1l-.2 .2-.3-.2z" fill="#fff"/>
<path d="M114.6 251.9l.3-.1 .2 .2v2.1l-.2 .2-.3-.2z" fill="none" stroke="#231f20" stroke-width=".2"/>
<path d="M111.8 251.9l.3-.1 .2 .2v2.1l-.2 .2-.4-.2z" fill="#fff"/>
<path d="M111.8 251.9l.3-.1 .2 .2v2.1l-.2 .2-.4-.2z" fill="none" stroke="#231f20" stroke-width=".2"/>
<circle cx="112" cy="260" r=".18" fill="#fff"/>
<circle cx="112" cy="260" r=".18" fill="none" stroke="#231f20" stroke-width=".2"/>
<circle cx="112.1" cy="258.9" r=".18" fill="#fff"/>
<circle cx="112.1" cy="258.9" r=".18" fill="none" stroke="#231f20" stroke-width=".2"/>
<circle cx="112.3" cy="258" r=".18" fill="#fff"/>
<circle cx="112.3" cy="258" r=".18" fill="none" stroke="#231f20" stroke-width=".2"/>
<circle cx="112.5" cy="256.9" r=".18" fill="#fff"/>
<circle cx="112.5" cy="256.9" r=".18" fill="none" stroke="#231f20" stroke-width=".2"/>
<circle cx="112.6" cy="255.8" r=".18" fill="#fff"/>
<circle cx="112.6" cy="255.8" r=".18" fill="none" stroke="#231f20" stroke-width=".2"/>
<circle cx="112.7" cy="255.5" r=".18" fill="#fff"/>
<circle cx="112.7" cy="255.5" r=".18" fill="none" stroke="#231f20" stroke-width=".2"/>
<circle cx="114.3" cy="255.5" r=".18" fill="#fff"/>
<circle cx="114.3" cy="255.5" r=".18" fill="none" stroke="#231f20" stroke-width=".2"/>
<circle cx="114.5" cy="256.8" r=".18" fill="#fff"/>
<circle cx="114.5" cy="256.8" r=".18" fill="none" stroke="#231f20" stroke-width=".2"/>
<circle cx="114.6" cy="258.6" r=".18" fill="#fff"/>
<circle cx="114.6" cy="258.6" r=".18" fill="none" stroke="#231f20" stroke-width=".2"/>
<circle cx="115" cy="259.7" r=".18" fill="#fff"/>
<circle cx="115" cy="259.7" r=".18" fill="none" stroke="#231f20" stroke-width=".2"/>
<circle cx="114.9" cy="259.3" r=".18" fill="#fff"/>
<g fill="none" stroke="#231f20" stroke-width=".2">
<path d="M130.9 214h-.1v-.9h-34.6l-.1 1.1h-.2"/>
<circle cx="114.9" cy="259.3" r=".18"/>
</g>
<path d="M131.9 242.1h1.9v.3h-1.9z" fill="#fff"/>
<path d="M131.9 242.1h1.9v.3h-1.9z" fill="none" stroke="#231f20" stroke-width=".2"/>
<path d="M131.9 236.7h1.9v.3h-1.9z" fill="#fff"/>
<path d="M131.9 236.7h1.9v.3h-1.9z" fill="none" stroke="#231f20" stroke-width=".2"/>
<g fill="#fff" stroke="#fff" stroke-width=".53">
<path d="M124.3 212.5l14.3-13.4z"/>
<path d="M124.3 211.9l.1 .5 .5 .2-1.1 .4z"/>
<path d="M117.2 214.8h21.9z"/>
<path d="M116.4 214.8l1.1-.4-.3 .4 .3 .5z"/>
<path d="M115.4 254l23.6-7.1z"/>
<path d="M114.7 254.2l.9-.7-.1 .5 .4 .3z"/>
<path d="M133.5 228.8l5.1-3.6z"/>
<path d="M133.5 228.3v.5l.5 .2-1.1 .3z"/>
</g>
<path d="M138.6 199.1l-14.3 13.4" fill="none" stroke="#0067a6" stroke-width=".2"/>
<path d="M124.3 211.9l.1 .5 .5 .2-1.1 .4z" fill="#0067a6"/>
<path d="M117.2 214.8h21.9" fill="none" stroke="#0067a6" stroke-width=".2"/>
<path d="M116.4 214.8l1.1-.4-.3 .4 .3 .5z" fill="#0067a6"/>
<path d="M139 246.9l-23.6 7.1" fill="none" stroke="#0067a6" stroke-width=".2"/>
<path d="M114.7 254.2l.9-.7-.1 .5 .4 .3z" fill="#0067a6"/>
<path d="M138.6 225.2l-5.1 3.6" fill="none" stroke="#0067a6" stroke-width=".2"/>
<path d="M133.5 228.3v.5l.5 .2-1.1 .3z" fill="#0067a6"/>
<g fill="none" stroke="#231f20" stroke-width=".2">
<path d="M101.3 199.6h24.1M113.4 180v24.4M113.4 205.3v1.8M113.4 208.1v24.4M91.6 239.8h2.4M95.7 239.8h2.4M106.1 239.8h2.4M110.2 239.8h2.4M113.4 233.4v1.7M113.4 236.7v9.8M114.8 239.8h2.4M118.9 239.8h2.4"/>
<path d="M91.1 254.5h7.5M99.5 254.5h1.3M101.8 254.5h7.5M113.4 247.8v1.7M113.4 250.3v9.7M123.8 254.5h4.9M130.7 254.5h4.9M113.4 261.3v1.8M113.4 263.8v9.6"/>
</g>
<g fill="#fff" stroke="#fff" stroke-width=".53">
<path d="M82.7 199.3l21.8 7.6z"/>
<path d="M104.3 206.4l.9 .7-1.2 .1 .4-.3z"/>
</g>
<path d="M82.7 199.3l21.8 7.6" fill="none" stroke="#0067a6" stroke-width=".2"/>
<path d="M104.3 206.4l.9 .7-1.2 .1 .4-.3z" fill="#0067a6"/>
<g fill="#fff" stroke="#fff" stroke-width=".53">
<path d="M82.8 190l26 11.3z"/>
<path d="M108.7 200.8l.8 .8h-1.1l.4-.3z"/>
<path d="M82.5 246.5l27.6-2.2z"/>
<path d="M109.8 243.9l1.1 .4-1.1 .5 .3-.4z"/>
<path d="M82.7 208.6l15.5 7.9z"/>
<path d="M98.1 216l.8 .9-1.2-.1 .4-.3z"/>
</g>
<path d="M82.7 208.6l15.5 7.9" fill="none" stroke="#0067a6" stroke-width=".2"/>
<path d="M98.1 216l.8 .9-1.2-.1 .4-.3z" fill="#0067a6"/>
<path d="M82.8 190l26 11.3" fill="none" stroke="#0067a6" stroke-width=".2"/>
<path d="M108.7 200.8l.8 .8h-1.1l.4-.3z" fill="#0067a6"/>
<path d="M110.1 244.3l-27.6 2.2" fill="none" stroke="#0067a6" stroke-width=".2"/>
<path d="M109.8 243.9l1.1 .4-1.1 .5 .3-.4z" fill="#0067a6"/>
<text font-size="8.3" fill="#fff" x="26.3" y="25.2">Type 500X</text>
<text font-size="8.3" fill="#231f20" x="75.3" y="25.2">Low Cost. Compact. Reliable.</text>
<g font-size="3.4" fill="#231f20">
<text x="13.1" y="56.5">The Type 500X is available in two differ-</text>
<text x="75.6" y="55.7">Mounting</text>
<text x="138.2" y="56.5">Installation should be in accordance with</text>
<text x="13.1" y="61.1">ent versions. The lower range model is</text>
<text x="13.1" y="65.7">designed for standard process control</text>
<text x="75.6" y="60.2">The Type 500X may be mounted by</text>
<text x="75.6" y="64.8">pipe, panel, or bracket. Field adjustment</text>
<text x="138.2" y="61.1">ControlAir interconnection drawing no.</text>
<text x="138.2" y="65.7">431-990-013. This drawing is included in</text>
<text x="13.1" y="70.3">applications which typically utilize a 3 to</text>
<text x="75.6" y="69.4">of the zero may be required if position is</text>
<text x="138.2" y="70.3">the Type 500X Installation, Operation and</text>
<text x="13.1" y="74.8">15 psig output. The extended range unit</text>
<text x="75.6" y="74">changed. High external vibration may</text>
<text x="138.2" y="74.8">Maintenance Instruction. The Intrinsically</text>
<text x="13.1" y="79.4">provides up to 120 psig output for high-</text>
<text x="75.6" y="78.6">cause output fluctuations. Mounting in a</text>
<text x="75.6" y="83.2">vibration-free area is recommended.</text>
<text x="138.2" y="79.4">Safe approval is a standard feature of the</text>
<text x="13.1" y="84">er pressure industrial pneumatic and</text>
<text x="13.1" y="88.6">process control system requirements.</text>
<text x="75.6" y="89.9">Split Ranging</text>
<text x="138.2" y="84">Type 500X and applies only to units with</text>
<text x="138.2" y="88.6">a 4-20 mA input signal that are installed</text>
<text x="13.1" y="95.3">Principle of Operation</text>
<text x="75.6" y="94.5">If split ranging is required the 4-20 mA</text>
<text x="138.2" y="93.2">with the following barriers:</text>
<text x="13.1" y="99.9">The Type 500X Transducer is a force</text>
<text x="75.6" y="99.1">input, 3-15 psig output version</text>
<text x="13.1" y="104.5">balance device in which a coil is sus-</text>
<text x="75.6" y="103.6">(ControlAir part number 500-AC) can be</text>
<text x="13.1" y="109.1">pended in the field of a magnet by a</text>
<text x="13.1" y="113.6">flexure. Current flowing through the coil</text>
<text x="75.6" y="108.2">recalibrated to provide a 3-9 psig or 9-</text>
<text x="75.6" y="112.8">15 psig output.</text>
<text x="13.1" y="118.2">generates axial movement of the coil</text>
<text x="75.6" y="119.5">Intrinsically Safe</text>
<text x="138.2" y="114.7">The Type 500X is also Factory Mutual</text>
<text x="138.2" y="119.3">Approved as Nonincendive for Class I,</text>
<text x="13.1" y="122.8">and flexure. The flexure moves towards</text>
<text x="75.6" y="124.1">The Type 500X has been tested and</text>
<text x="138.2" y="123.9">Division 2, Groups A, B, C and D, and</text>
<text x="13.1" y="127.4">the nozzle and creates back pressure</text>
<text x="13.1" y="132">which acts as a pilot pressure to an inte-</text>
<text x="75.6" y="128.7">approved by Factory Mutual as</text>
<text x="138.2" y="128.5">suitable for Class II and III, Division 2,</text>
<text x="13.1" y="136.6">gral booster relay. Input signal increases</text>
<text x="75.6" y="133.3">Intrinsically Safe Class I, II, and III,</text>
<text x="75.6" y="137.9">Division 1, Groups C, D, E, F and G</text>
<text x="138.2" y="133">Group F and G. Barriers are not required</text>
<text x="138.2" y="137.6">for nonincendive rating.</text>
<text x="13.1" y="141.2">(or decreases for reverse acting) cause</text>
<text x="75.6" y="142.4">when used with an apparatus meeting</text>
<text x="13.1" y="145.7">proportional output pressure increases.</text>
<text x="75.6" y="147">the following entity requirements:</text>
<text x="138.2" y="144.3">Field Reversible</text>
<text x="138.2" y="148.9">In the reverse acting mode the output is</text>
<text x="13.1" y="152.4">Zero and Span are calibrated by turning</text>
<text x="138.2" y="153.5">the opposite of the direct acting mode</text>
<text x="13.1" y="157">adjust screws on the front face of the</text>
<text x="13.1" y="161.6">unit. Adjustment of the zero screw repo-</text>
<text x="138.2" y="158.1">(i.e. 4-20 mA input creates a 15-3 psig</text>
<text x="13.1" y="166.2">sitions the nozzle relative to the flexure.</text>
<text x="138.2" y="162.7">output). To change from direct acting to</text>
<text x="138.2" y="167.3">reverse acting simply reverse the polarity</text>
<text x="13.1" y="170.8">The span adjustment is a potentiometer</text>
<text x="138.2" y="171.9">of the signal leads and recalibrate. Input</text>
<text x="13.1" y="175.4">that controls the amount of current</text>
<text x="13.1" y="180">through the coil.</text>
<text x="138.2" y="176.4">signal failure causes output pressure to</text>
<text x="138.2" y="181">reach maximum value (i.e. 15 psig)</text>
<text x="138.2" y="185.6">when reverse acting.</text>
<text x="13.1" y="186.7">NEMA-4X (IP65) Enclosure</text>
<text x="13.1" y="191.3">Optional Factory Mutual NEMA 4X</text>
<text x="13.1" y="195.8">enclosure rating allows for installation in</text>
<text x="13.1" y="200.4">splashdown or outdoor environments.</text>
<text x="13.1" y="205">Unit also meets the requirements of IEC</text>
<text x="13.1" y="209.6">standards IP65.</text>
</g>
<g font-size="2.8" fill="#231f20">
<text x="140.1" y="98.5">R.Stahl, Inc. barriers:</text>
<text x="141.2" y="101.6">9001/01-280-100-10</text>
<text x="172" y="98.5">MTL, Inc. barriers:</text>
<text x="181.7" y="101.6">728</text>
<text x="141.2" y="104.8">9002/13-280-110-00</text>
<text x="179.9" y="104.8">787S+</text>
<text x="180.9" y="108">4045</text>
<text x="75.6" y="153.7">Vmax = 29.9 V C = 0</text>
<text x="112.8" y="153.7">C is capitance</text>
<text x="75.6" y="158.3">Imax = 65 mA L = 35 mH</text>
<text x="112.8" y="158.3">L is inductance</text>
</g>
<g font-size="2.5" fill="#231f20">
<text x="158.4" y="235.9">Pilot Pressure</text>
<text x="158.4" y="242.6">Supply Pressure</text>
<text x="158.4" y="249.3">Atmospheric Pressure</text>
<text x="158.4" y="256">Output Pressure</text>
</g>
<g font-size="2.1" fill="#231f20">
<text x="97.7" y="153.7">l</text>
<text x="114.8" y="153.7">l</text>
<text x="97.4" y="158.3">l</text>
<text x="114.5" y="158.3">l</text>
</g>
<g font-size="1.9" fill="#231f20">
<text x="75.2" y="190.4">Magnet</text>
<text x="78.3" y="199.6">Coil</text>
<text x="140.5" y="199.5">Flexure</text>
<text x="76.2" y="207.8">Circuit</text>
<text x="76.5" y="210">Board</text>
<text x="140.5" y="215.4">Nozzle</text>
<text x="140.5" y="224.7">Fixed</text>
<text x="140.5" y="226.9">Orifice</text>
<text x="74.7" y="245.4">Exhaust</text>
<text x="77" y="247.6">Valve</text>
<text x="140.5" y="246.4">Supply</text>
<text x="140.5" y="248.6">Valve</text>
</g>
</svg>
